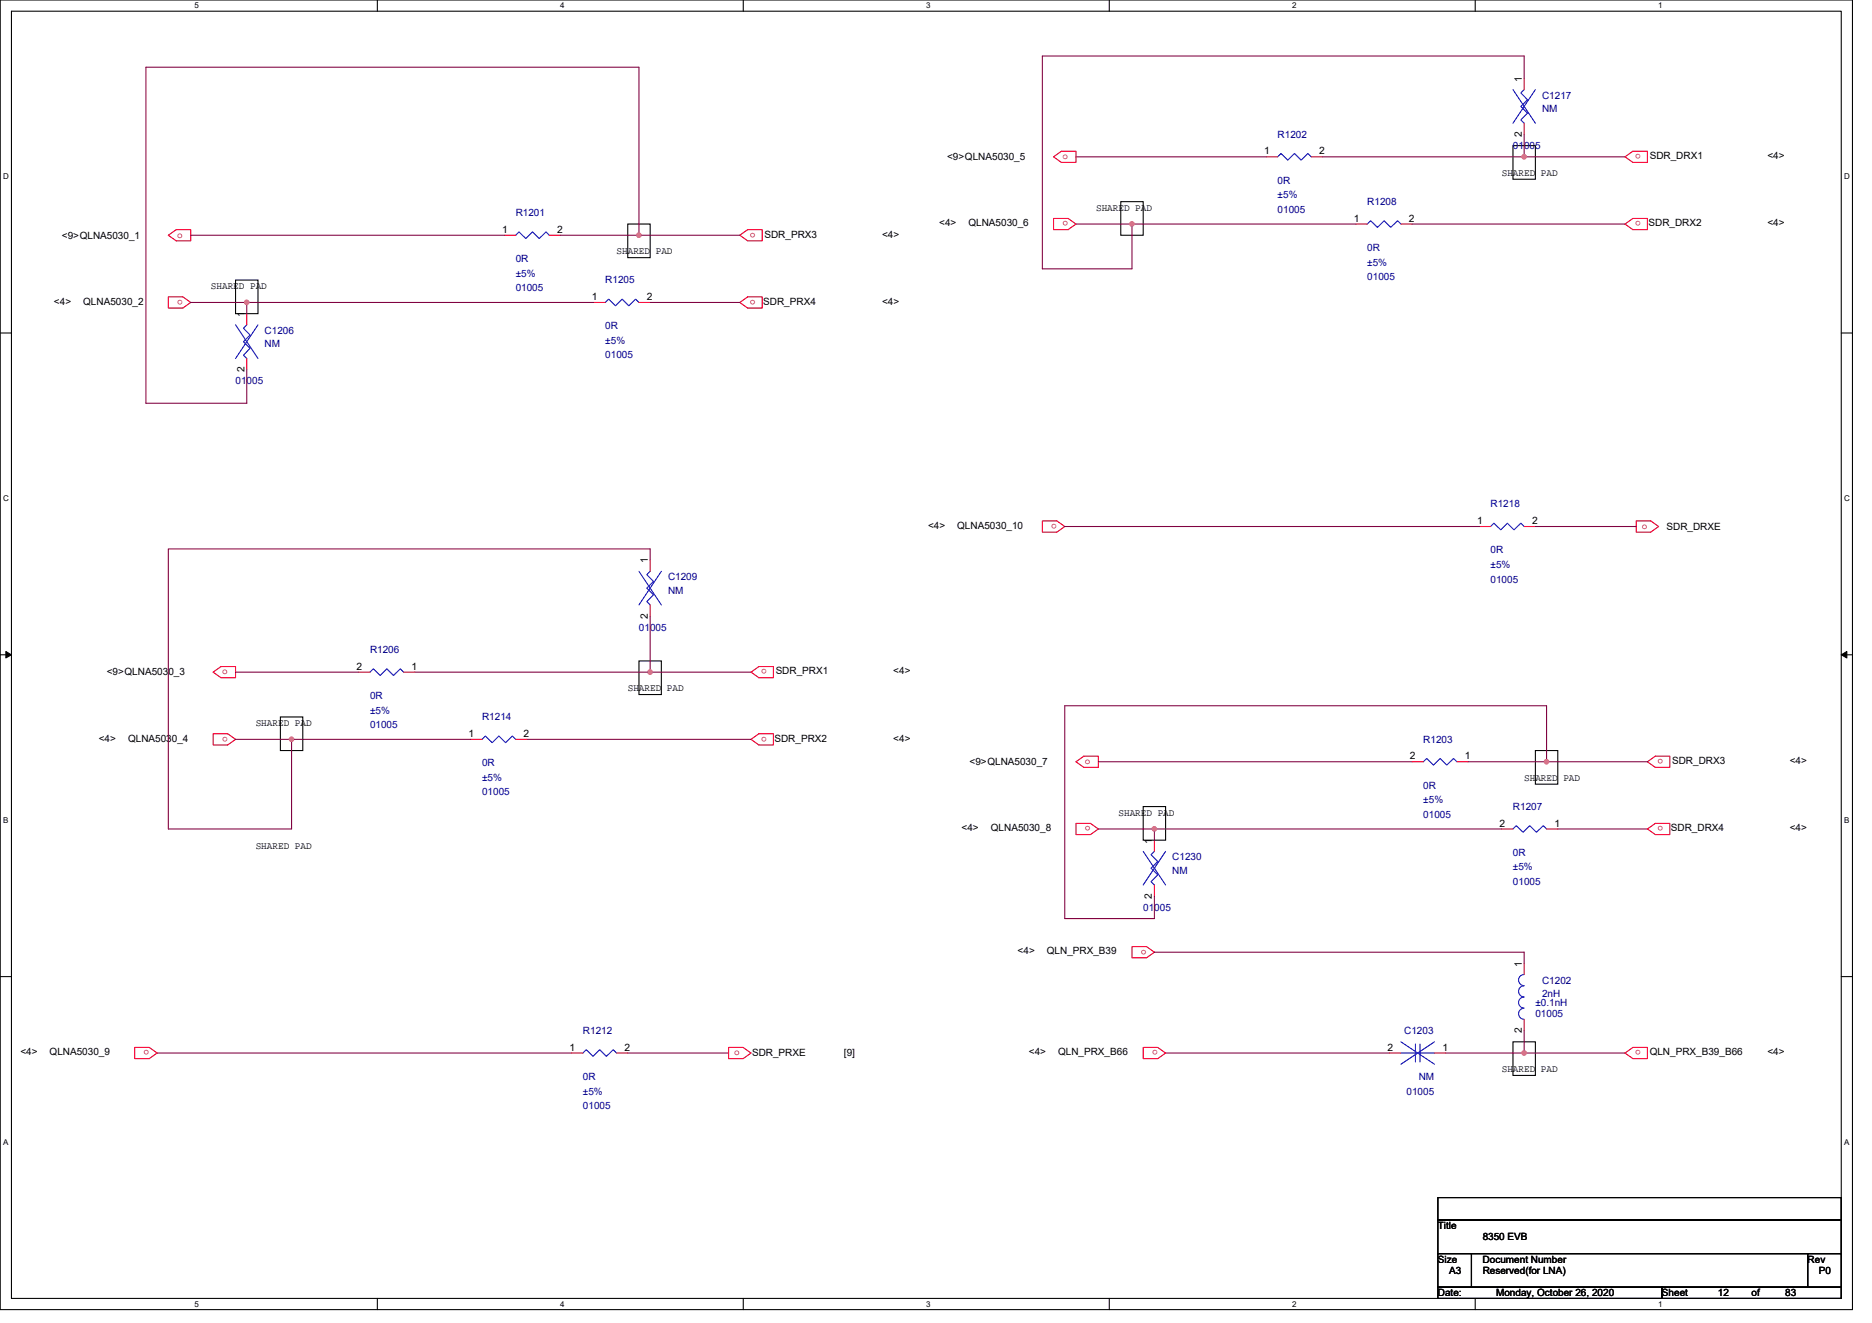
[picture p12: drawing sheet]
<svg xmlns="http://www.w3.org/2000/svg" width="297mm" height="210mm" viewBox="0 0 297 210" stroke-linecap="round" stroke-linejoin="round" font-family="sans-serif">
<path d="M0 0h293.9v207.9h-293.9zM1.8 1.8h290.4v204.3h-290.4z" fill="none" stroke="#000" stroke-width=".17"/>
<g fill="#fff">
<path d="M30.8 .2h.7v1.4h-.7z"/>
<path d="M30.8 206.3h.7v1.4h-.7z"/>
</g>
<path d="M59.9 0v1.8M59.9 206.1v1.8" fill="none" stroke="#000" stroke-width=".17"/>
<g fill="#fff">
<path d="M88.9 .2h.7v1.4h-.7z"/>
<path d="M88.9 206.3h.7v1.4h-.7z"/>
</g>
<path d="M117.9 0v1.8M117.9 206.1v1.8" fill="none" stroke="#000" stroke-width=".17"/>
<g fill="#fff">
<path d="M147 .2h.7v1.4h-.7z"/>
<path d="M147 206.3h.7v1.4h-.7z"/>
</g>
<path d="M176 0v1.8M176 206.1v1.8" fill="none" stroke="#000" stroke-width=".17"/>
<g fill="#fff">
<path d="M205 .2h.7v1.4h-.7z"/>
<path d="M205 206.3h.7v1.4h-.7z"/>
</g>
<path d="M234.1 0v1.8M234.1 206.1v1.8" fill="none" stroke="#000" stroke-width=".17"/>
<g fill="#fff">
<path d="M263.1 .2h.7v1.4h-.7z"/>
<path d="M263.1 206.3h.7v1.4h-.7z"/>
<path d="M.5 27.3h.9v1.4h-.9z"/>
<path d="M292.6 27.3h.9v1.4h-.9z"/>
<path d="M.5 78.4h.9v1.4h-.9z"/>
<path d="M292.6 78.4h.9v1.4h-.9z"/>
</g>
<path d="M0 52.9h1.8M292.2 52.9h1.7" fill="none" stroke="#000" stroke-width=".17"/>
<g fill="#fff">
<path d="M.5 129.5h.8v1.4h-.8z"/>
<path d="M292.6 129.5h.9v1.4h-.9z"/>
</g>
<path d="M0 103.9h1.8M292.2 103.9h1.7" fill="none" stroke="#000" stroke-width=".17"/>
<path d="M.9 103.4l.9 .5-.9 .5zM292.2 103.9l.8-.5v1z" fill="#000" stroke="#000" stroke-width=".16"/>
<g fill="#fff">
<path d="M.5 180.5h.8v1.4h-.8z"/>
<path d="M292.6 180.5h.9v1.4h-.9z"/>
</g>
<g fill="none" stroke="#000" stroke-width=".17">
<path d="M99.6 35.6h3.6v5.3h-3.6zM177.8 32h3.6v5.3h-3.6zM240.1 23.1h3.5v5.3h-3.5zM37.4 44.4h3.5v5.4h-3.5zM44.5 113.8h3.5v5.3h-3.5zM101.4 104.9h3.5v5.3h-3.5zM243.6 119.1h3.6v5.4h-3.6zM181.4 128h3.6v5.3h-3.6zM0 155h1.8M292.2 155h1.7M240.1 165.4h3.5v5.3h-3.5zM228.2 190.1h64v3.5h-64z"/>
<path d="M228.2 193.6h64v5.4h-64zM228.2 199h5.3v5.3h-5.3zM233.5 199h53.3v5.3h-53.3zM286.8 199h5.4v5.3h-5.4zM228.2 204.3h35.5v1.8h-35.5zM263.7 204.3h28.5v1.8h-28.5z"/>
</g>
<g fill="none" stroke="#f00" stroke-width=".17">
<path d="M241.8 12.4v1.8M241.8 19.6v1.7M26.7 37.3l1.3-.9h2.3v1.8h-2.3zM80 37.3h1.8M87.2 37.3h1.7M117.4 37.3l1.2-.9h2.3v1.8h-2.3zM167.2 24.9l1.2-.9h2.3v1.8h-2.3zM167.2 34.7h2.3l1.2 .9-1.2 .8h-2.3zM201 24.9h1.7M208.1 24.9h1.7M215.2 35.6h1.8M222.3 35.6h1.8"/>
<path d="M257.8 24.9l1.3-.9h2.3v1.8h-2.3zM257.8 35.6l1.3-.9h2.3v1.7h-2.3zM26.7 47.1h2.3l1.3 .9-1.3 .9h-2.3zM39.2 49.8v1.8M39.2 56.9v1.8M94.3 48h1.8M101.4 48h1.8M117.4 48l1.2-.9h2.3v1.8h-2.3zM103.2 88.9v1.8M103.2 96v1.8M165.4 82.7h2.3l1.2 .9-1.2 .9h-2.3zM234.7 83.6h1.8"/>
<path d="M241.8 83.6h1.8M259.6 82.7h2.3l1.3 .9-1.3 .9h-2.3zM33.8 106.7l1.3-.9h2.3v1.8h-2.3zM33.8 116.5h2.3l1.3 .8-1.3 .9h-2.3zM56.9 106.7h1.8M64 106.7h1.8M74.7 117.3h1.8M81.8 117.3h1.8M119.2 106.7l1.2-.9h2.3v1.8h-2.3zM119.2 117.3l1.2-.8h2.3v1.7h-2.3zM170.7 120.9l1.3-.9h2.3v1.8h-2.3zM170.7 130.7h2.3l1.3 .9-1.3 .9h-2.3z"/>
<path d="M183.2 133.4v1.7M224.1 120.9h1.7M231.2 120.9h1.8M238.3 131.6h1.8M245.4 131.6h1.8M261.4 120.9l1.3-.9h2.3v1.8h-2.3zM261.4 131.6l1.3-.9h2.3v1.8h-2.3zM179.6 150.2h2.3l1.3 .9-1.3 .9h-2.3zM183.2 140.5v1.7M241.8 152.9v1.8M21.4 166.2h2.3l1.2 .9-1.2 .9h-2.3zM90.7 167.1h1.8"/>
<path d="M97.8 167.1h1.8M115.6 166.2h2.3l1.3 .9-1.3 .9h-2.3zM181.4 166.2h2.3l1.3 .9-1.3 .9h-2.3zM220.5 167.1h1.8M227.6 167.1h1.8M241.8 161.8v1.8M257.8 167.1l1.3-.9h2.3v1.8h-2.3z"/>
</g>
<g fill="none" stroke="#00f" stroke-width=".17">
<path d="M240.1 14.2l3.5 5.4M241.8 14.2l-.5 .6 1.1 1-1.1 1.1 1.1 1-1.1 1.1 .5 .6M243.6 14.2l-3.5 5.4M81.8 37.3l.6-.5 1 1.1 1.1-1.1 1.1 1.1 1-1.1 .6 .5M202.7 24.9l.6-.5 1 1 1.1-1 1.1 1 1-1 .6 .5M217 35.6l.5-.6 1.1 1.1 1-1.1 1.1 1.1 1.1-1.1 .5 .6M37.4 51.6l3.5 5.3M39.2 51.6l-.6 .5 1.1 1.1-1.1 1 1.1 1.1-1.1 1.1 .6 .5M40.9 51.6l-3.5 5.3M96.1 48l.5-.5 1.1 1 1-1 1.1 1 1.1-1 .5 .5M101.4 90.7l3.5 5.3M103.2 90.7l-.6 .5 1.1 1.1-1.1 1 1.1 1.1-1.1 1.1 .6 .5"/>
<path d="M104.9 90.7l-3.5 5.3M236.5 83.6l.5-.6 1.1 1.1 1.1-1.1 1 1.1 1.1-1.1 .5 .6M58.7 106.7l.5-.5 1.1 1 1.1-1 1 1 1.1-1 .5 .5M76.5 117.3l.5-.5 1.1 1.1 1.1-1.1 1 1.1 1.1-1.1 .5 .5M181.4 135.1l3.6 5.4M183.2 135.1l-.6 .6 1.1 1-1.1 1.1 1.1 1.1-1.1 1 .6 .6M185 135.1l-3.6 5.4M225.8 120.9l.6-.5 1.1 1 1-1 1.1 1 1-1 .6 .5M240.1 131.6l.5-.6 1.1 1.1 1-1.1 1.1 1.1 1.1-1.1 .5 .6M241.8 154.7a.88 .88 0 0 0-.8 .9 .88 .88 0 0 0 .8 .8 .89 .89 0 0 0-.8 .9 .89 .89 0 0 0 .8 .9 .89 .89 0 0 0-.8 .9 .89 .89 0 0 0 .8 .9M92.5 167.1l.5-.5 1.1 1.1 1.1-1.1 1 1.1 1.1-1.1 .5 .5M222.3 165.4l5.3 3.5"/>
<path d="M222.3 167.1h2.3M224.6 165.7v2.9M225.3 165.7v2.9M225.3 167.1h2.3M227.6 165.4l-5.3 3.5M241.8 160a.88 .88 0 0 0-.8 .9 .88 .88 0 0 0 .8 .9"/>
</g>
<g fill="none" stroke="#800040" stroke-width=".17">
<path d="M241.8 12.4v-3.5h-76.4v33.8h14.2v-7.1M30.3 37.3h49.7M88.9 37.3h12.5M101.4 37.3v-26.6h-78.2v53.3h16v-5.3M101.4 37.3h16M170.7 24.9h30.3M170.7 35.6h8.9M179.6 35.6h35.6M209.8 24.9h32M224.1 35.6h33.7M241.8 24.9h16M241.8 21.3v3.6"/>
<path d="M30.3 48h8.9M39.2 48h55.1M39.2 48v1.8M103.2 48h14.2M103.2 88.9v-1.8h-76.5v44.5h19.6v-14.3M103.2 97.8v8.9M168.9 83.6h65.8M243.6 83.6h16M37.4 106.7h19.5M37.4 117.3h8.9M46.3 117.3h28.4M65.8 106.7h37.4"/>
<path d="M83.6 117.3h35.6M103.2 106.7h16M174.3 131.6h8.9M174.3 120.9h49.8M183.2 131.6h55.1M183.2 131.6v1.7M233 120.9h12.4M245.4 120.9v-8.9h-76.5v33.8h14.3v-3.6M245.4 120.9h16M247.2 131.6h14.2M183.2 151.1h58.6v1.8M24.9 167.1h65.8"/>
<path d="M99.6 167.1h16M185 167.1h35.5M229.4 167.1h12.4M241.8 167.1h16M241.8 163.6v3.5"/>
</g>
<g fill="#f0f" stroke="#f0f" stroke-width=".17">
<circle cx="101.4" cy="37.3" r=".35"/>
<circle cx="39.1" cy="48" r=".35"/>
<circle cx="103.2" cy="106.7" r=".35"/>
<circle cx="46.3" cy="117.3" r=".35"/>
<circle cx="179.6" cy="35.5" r=".35"/>
<circle cx="245.4" cy="120.9" r=".35"/>
<circle cx="183.2" cy="131.6" r=".35"/>
<circle cx="241.8" cy="24.9" r=".35"/>
<circle cx="241.8" cy="167.1" r=".35"/>
</g>
<g font-size="1.6">
<text x="241.5" y="13" transform="rotate(-90 241.5 13)">1</text>
<text x="241.5" y="21.7" transform="rotate(-90 241.5 21.7)">2</text>
<text x="150.3" y="25.4">&lt;9&gt;QLNA5030_5</text>
<text x="200.6" y="24.5">1</text>
<text x="209.3" y="24.5">2</text>
<text x="238.3" y="27.9">SHARED PAD</text>
<text x="261.8" y="25.3">SDR_DRX1</text>
<text x="280.4" y="25.3">&lt;4&gt;</text>
<text x="149" y="35.9">&lt;4&gt;</text>
<text x="153.7" y="35.9">QLNA5030_6</text>
<text x="173.9" y="33.4">SHARED PAD</text>
<text x="214.8" y="35.2">1</text>
<text x="223.5" y="35.2">2</text>
<text x="261.6" y="35.9">SDR_DRX2</text>
<text x="280.4" y="35.9">&lt;4&gt;</text>
<text x="9.8" y="37.9">&lt;9&gt;QLNA5030_1</text>
<text x="79.7" y="37">1</text>
<text x="88.4" y="37">2</text>
<text x="97.8" y="40.4">SHARED PAD</text>
<text x="121.3" y="37.7">SDR_PRX3</text>
<text x="140" y="37.7">&lt;4&gt;</text>
<text x="33.5" y="45.9">SHARED PAD</text>
<text x="93.9" y="47.6">1</text>
<text x="102.6" y="47.6">2</text>
<text x="8.6" y="48.4">&lt;4&gt;</text>
<text x="13.2" y="48.4">QLNA5030_2</text>
<text x="38.8" y="50.3" transform="rotate(-90 38.8 50.3)">1</text>
<text x="121.1" y="48.4">SDR_PRX4</text>
<text x="140" y="48.4">&lt;4&gt;</text>
<text x="38.8" y="59.1" transform="rotate(-90 38.8 59.1)">2</text>
<text x="147.3" y="83.9">&lt;4&gt;</text>
<text x="151.9" y="83.9">QLNA5030_10</text>
<text x="234.4" y="83.2">1</text>
<text x="243.1" y="83.2">2</text>
<text x="102.8" y="89.4" transform="rotate(-90 102.8 89.4)">1</text>
<text x="264.4" y="84.1">SDR_DRXE</text>
<text x="102.8" y="98.2" transform="rotate(-90 102.8 98.2)">2</text>
<text x="16.9" y="107.2">&lt;9&gt;QLNA5030_3</text>
<text x="56.6" y="106.3">2</text>
<text x="65.3" y="106.3">1</text>
<text x="123.1" y="107">SDR_PRX1</text>
<text x="141.7" y="107">&lt;4&gt;</text>
<text x="99.6" y="109.7">SHARED PAD</text>
<text x="15.7" y="117.7">&lt;4&gt;</text>
<text x="20.3" y="117.7">QLNA5030_4</text>
<text x="40.6" y="115.2">SHARED PAD</text>
<text x="74.4" y="117">1</text>
<text x="83.1" y="117">2</text>
<text x="122.9" y="117.7">SDR_PRX2</text>
<text x="141.7" y="117.7">&lt;4&gt;</text>
<text x="153.8" y="121.4">&lt;9&gt;QLNA5030_7</text>
<text x="223.7" y="120.5">2</text>
<text x="232.4" y="120.5">1</text>
<text x="241.8" y="123.9">SHARED PAD</text>
<text x="265.3" y="121.3">SDR_DRX3</text>
<text x="284" y="121.3">&lt;4&gt;</text>
<text x="152.6" y="131.9">&lt;4&gt;</text>
<text x="157.2" y="131.9">QLNA5030_8</text>
<text x="177.5" y="129.4">SHARED PAD</text>
<text x="237.9" y="131.2">2</text>
<text x="246.7" y="131.2">1</text>
<text x="265.1" y="131.9">SDR_DRX4</text>
<text x="284" y="131.9">&lt;4&gt;</text>
<text x="40.6" y="134.8">SHARED PAD</text>
<text x="182.8" y="133.9" transform="rotate(-90 182.8 133.9)">1</text>
<text x="182.8" y="142.6" transform="rotate(-90 182.8 142.6)">2</text>
<text x="161.5" y="151.5">&lt;4&gt;</text>
<text x="166.1" y="151.5">QLN_PRX_B39</text>
<text x="241.5" y="153.4" transform="rotate(-90 241.5 153.4)">1</text>
<text x="3.2" y="167.5">&lt;4&gt;</text>
<text x="7.9" y="167.5">QLNA5030_9</text>
<text x="90.4" y="166.8">1</text>
<text x="99.1" y="166.8">2</text>
<text x="119.3" y="167.7">SDR_PRXE</text>
<text x="133.9" y="167.7">[9]</text>
<text x="163.3" y="167.5">&lt;4&gt;</text>
<text x="167.9" y="167.5">QLN_PRX_B66</text>
<text x="220.2" y="166.8">2</text>
<text x="228.9" y="166.8">1</text>
<text x="241.5" y="164" transform="rotate(-90 241.5 164)">2</text>
<text x="261.8" y="167.5">QLN_PRX_B39_B66</text>
<text x="280.4" y="167.5">&lt;4&gt;</text>
<text x="238.3" y="170.2">SHARED PAD</text>
<text x="228.1" y="195.1">Title</text>
<text x="235.3" y="196.8">8350 EVB</text>
<text x="228.1" y="200.4">Size</text>
<text x="229.9" y="202.2">A3</text>
<text x="235.3" y="200.4">Document Number</text>
<text x="235.3" y="202.2">Reserved(for LNA)</text>
<text x="286.8" y="200.4">Rev</text>
<text x="288.6" y="202.2">P0</text>
<text x="228.1" y="205.7">Date:</text>
<text x="237.4" y="205.7">Monday, October 26, 2020</text>
<text x="263.7" y="205.7">Sheet</text>
<text x="272.6" y="205.7">12</text>
<text x="277.9" y="205.7">of</text>
<text x="283.3" y="205.7">83</text>
</g>
<g font-size="1.6" fill="#000080">
<text x="244.7" y="15.6">C1217</text>
<text x="244.7" y="17.8">NM</text>
<text x="202.7" y="21.9">R1202</text>
<text x="240.1" y="23.6">01005</text>
<text x="202.7" y="29.1">0R</text>
<text x="81.8" y="34.3">R1201</text>
<text x="202.7" y="31.5">±5%</text>
<text x="202.7" y="33.8">01005</text>
<text x="217" y="32.5">R1208</text>
<text x="81.8" y="41.6">0R</text>
<text x="217" y="39.8">0R</text>
<text x="81.8" y="43.9">±5%</text>
<text x="81.8" y="46.2">01005</text>
<text x="96.1" y="45">R1205</text>
<text x="217" y="42.1">±5%</text>
<text x="217" y="44.5">01005</text>
<text x="42" y="53">C1206</text>
<text x="96.1" y="52.3">0R</text>
<text x="42" y="55.1">NM</text>
<text x="96.1" y="54.6">±5%</text>
<text x="96.1" y="56.9">01005</text>
<text x="37.4" y="61">01005</text>
<text x="236.5" y="80.5">R1218</text>
<text x="236.5" y="87.8">0R</text>
<text x="106" y="92.1">C1209</text>
<text x="106" y="94.2">NM</text>
<text x="236.5" y="90.1">±5%</text>
<text x="236.5" y="92.5">01005</text>
<text x="101.4" y="100.1">01005</text>
<text x="58.7" y="103.7">R1206</text>
<text x="58.7" y="110.9">0R</text>
<text x="58.7" y="113.3">±5%</text>
<text x="58.7" y="115.6">01005</text>
<text x="76.5" y="114.3">R1214</text>
<text x="225.8" y="117.9">R1203</text>
<text x="76.5" y="121.6">0R</text>
<text x="76.5" y="123.9">±5%</text>
<text x="225.8" y="125.2">0R</text>
<text x="76.5" y="126.2">01005</text>
<text x="225.8" y="127.5">±5%</text>
<text x="225.8" y="129.8">01005</text>
<text x="240.1" y="128.5">R1207</text>
<text x="186" y="136.5">C1230</text>
<text x="240.1" y="135.8">0R</text>
<text x="186" y="138.7">NM</text>
<text x="240.1" y="138.2">±5%</text>
<text x="240.1" y="140.5">01005</text>
<text x="181.4" y="144.5">01005</text>
<text x="243.6" y="159.7">±0.1nH</text>
<text x="243.6" y="161.4">01005</text>
<text x="244.7" y="156.1">C1202</text>
<text x="244.7" y="158.2">2nH</text>
<text x="92.5" y="164.1">R1212</text>
<text x="222.8" y="164.1">C1203</text>
<text x="92.5" y="171.4">0R</text>
<text x="92.5" y="173.7">±5%</text>
<text x="223.2" y="173.7">01005</text>
<text x="225.1" y="171.4">NM</text>
<text x="92.5" y="176">01005</text>
</g>
<g font-size="1.6" fill="#f00">
<text x="168.6" y="25.3">o</text>
<text x="260.3" y="24.5" transform="rotate(180 260.3 24.5)">o</text>
<text x="169.5" y="35.1" transform="rotate(180 169.5 35.1)">o</text>
<text x="260.3" y="35.1" transform="rotate(180 260.3 35.1)">o</text>
<text x="28.1" y="37.7">o</text>
<text x="119.9" y="36.9" transform="rotate(180 119.9 36.9)">o</text>
<text x="29" y="47.6" transform="rotate(180 29 47.6)">o</text>
<text x="119.9" y="47.6" transform="rotate(180 119.9 47.6)">o</text>
<text x="167.7" y="83.1" transform="rotate(180 167.7 83.1)">o</text>
<text x="260.5" y="83.9">o</text>
<text x="35.2" y="107">o</text>
<text x="121.7" y="106.3" transform="rotate(180 121.7 106.3)">o</text>
<text x="36.1" y="116.9" transform="rotate(180 36.1 116.9)">o</text>
<text x="121.7" y="116.9" transform="rotate(180 121.7 116.9)">o</text>
<text x="172.1" y="121.3">o</text>
<text x="263.9" y="120.5" transform="rotate(180 263.9 120.5)">o</text>
<text x="173" y="131.1" transform="rotate(180 173 131.1)">o</text>
<text x="263.9" y="131.1" transform="rotate(180 263.9 131.1)">o</text>
<text x="181.9" y="150.7" transform="rotate(180 181.9 150.7)">o</text>
<text x="23.7" y="166.7" transform="rotate(180 23.7 166.7)">o</text>
<text x="116.5" y="167.5">o</text>
<text x="183.7" y="166.7" transform="rotate(180 183.7 166.7)">o</text>
<text x="260.3" y="166.7" transform="rotate(180 260.3 166.7)">o</text>
</g>
<g font-size="1.3">
<text x="30.8" y="1.3">5</text>
<text x="88.9" y="1.3">4</text>
<text x="147" y="1.3">3</text>
<text x="205" y="1.3">2</text>
<text x="263.1" y="1.3">1</text>
<text x=".5" y="28.4">D</text>
<text x="292.6" y="28.4">D</text>
<text x=".5" y="79.5">C</text>
<text x="292.6" y="79.5">C</text>
<text x=".5" y="130.6">B</text>
<text x="292.6" y="130.6">B</text>
<text x=".5" y="181.7">A</text>
<text x="292.6" y="181.7">A</text>
<text x="30.8" y="207.4">5</text>
<text x="88.9" y="207.4">4</text>
<text x="147" y="207.4">3</text>
<text x="205" y="207.4">2</text>
<text x="263.1" y="207.4">1</text>
</g>
</svg>
